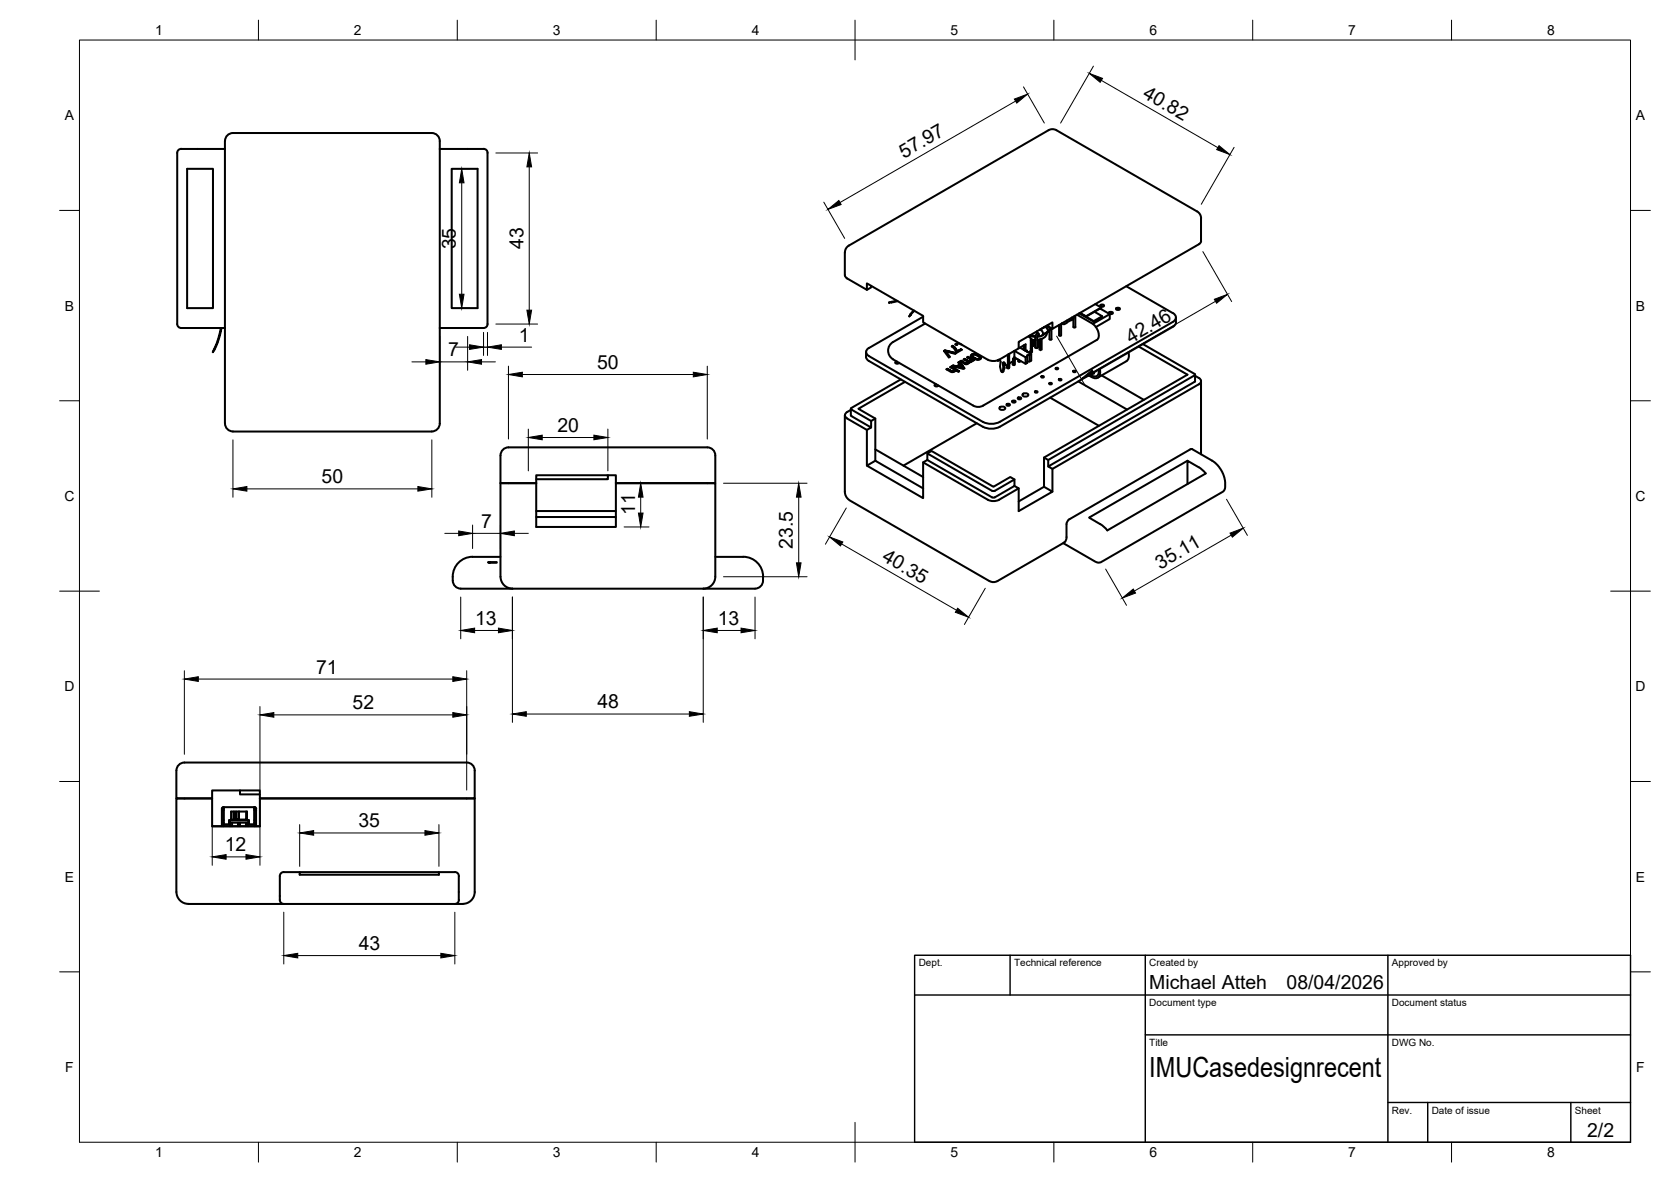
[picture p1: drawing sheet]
<svg xmlns="http://www.w3.org/2000/svg" width="420mm" height="297mm" viewBox="0 0 420 297" stroke-linecap="round" stroke-linejoin="round" font-family="sans-serif">
<!-- layer: Visible -->
<g fill="none" stroke="#000" stroke-width=".51">
<path d="M56.6 37.4h-10.1a1.88 1.88 0 0 0-1.9 .6v43.4a1.56 1.56 0 0 0 1.9 1h10.1M57.2 34l.8-.5 .6-.1h50a2 2 0 0 1 2 2v71a2 2 0 0 1-2 2h-50a2.04 2.04 0 0 1-2-2v-71v-.5zM110.6 37.4h10a1.93 1.93 0 0 1 1.9 .6l.1 43.4a1.34 1.34 0 0 1-1.7 1h-10.3M47.1 42.4h6.5v35h-6.5zM113.6 42.4h6.5v35h-6.5zM212.4 63.4v5.8M212.4 69.2l.2 .4 .4 .4 5 2.8v-1.6l14.1 8.2v1.6l16.3 9.4 1.4 .3 1.4-.3M213.4 61.7l50.2-29 .8-.2 1.2 .2 35.4 20.4 .6 .6 .4 1.2v5.7l-.3 .6-37.1 21.4v-1.6l-8.5 4.9v1.7l-4.9 2.8M213.5 61.7l-.7 .6-.4 1.1M219 71.8v.4l-1 .6M224.2 75.9v.1M224.2 75.9l-.7 .1"/>
<path d="M224.2 76l-.7 .1M225.5 75.6l-1.3 .2M225.7 75.7l-1.5 .3M228.8 79.1h.2zM228.9 79.1h.1M228.9 79.1l-.3 .4M228.9 79.1l-.2 .4M229.8 78l-.9 1.1M229.9 78.1l-.9 1M232.1 79.6l-13.6 7.8a1.08 1.08 0 0 0-.7 1.1 1.08 1.08 0 0 0 .7 1M269.5 79.8l-.1 .6-1.2 .6M269.5 79.8v.5l-.3 .2"/>
<path d="M270 79.6l-.1 .5-.5 .4M270.3 79.4l.1 2.8M270.8 79.1l3.7 2.1a3.4 3.4 0 0 1 1.5 4l-28.8 16.7a2.46 2.46 0 0 1-2.5 0l-20.2-11.6M271.4 78.7l3.6 2.2v-.2l2.1-1.2M271.6 78.6l1.5 1M275.2 78.3l1.9 1.2v.1l-2.1 1.3M275.4 76.4l1.5 .9v.4M276.6 77.5l2.4 1.4-4.2 2.5M276.8 77.6v-.1l-3.7 2.1-1.6-.9 3.5 2M276.8 76.6l.5-.1 .3 .4-.6 .2-.4-.2zM276.9 77.3l-3.8 2.2M278.8 78.6l.7-.2 .3 .3-.6 .2z"/>
<path d="M279 78.9v1.3l-3.5 2M280.6 77.5l.6-.2 .4 .4-.6 .2zM283.2 71.9l11.7 6.7a1.2 1.2 0 0 1 .8 1.2 1.2 1.2 0 0 1-.8 1.1l-43.5 25.1M295.7 79.8l-.1 1.5-.7 .9-43.5 25.1-1.8 .4h-1.3l-1.1-.5-28.7-16.5-.7-.7v-1.5M53.8 87.9l-.3 .6 .4-.6M55.5 82.4l-.7 3-1 2.4 .1 .1 1-2.5 .8-3M218.5 89.5l28.6 16.5M224.6 85.9a2.51 2.51 0 0 0 0 4.4M225.5 90.8l-.4 .2 .1 .3 .6 .1 .3-.2M226.5 95.3l-12.5 7.3 .1 .3 4.9 2.9 1.1-.6M227.6 96l-11.8 6.7 4.3 2.5v10.6l12 6.9M232.6 81.3l-8.1 4.7"/>
<path d="M235.4 96.6l-.4 .1v.3l.7 .1 .3-.2M237.6 88l-.3 .2 1.3 1.6 .2-.1-1.1-1.5 1.1 1.5M237.6 88.1l-.2 .2M237.7 88.2l2.4 .7 .3-.2-2.8-.7 2.7 .8M238.2 92.7l-.2 .1 1.3 .7 .8-.1 .1-.4 .8 .4 .2-.1-2-1.2 1.9 1.2M238.2 92.7l-.1 .1M239.2 93.2l-1-.5 1 .6M239.2 92.1l-.3 .2 1.1 .6-.2 .4 .2-.1M239.2 92.2l-.2 .1M239.5 93.3l-.3-.1 .3 .2M239.6 86.9l-.3 .1 .6 .6 .4 .9 .2 .2 1.4-.8-.3-.1 .2 .1M239.6 87l-.2 .1"/>
<path d="M239.7 91.8l-.3 .2 2.8 .7 .3-.2-1.2-1.6 1.2 1.7M239.7 91.9l-.2 .1M239.8 93.2l-.3 .2 .3-.1M240 93v.1M240.1 87.3l.3 .6zM240.1 87.3l-.5-.4 .5 .5M240.4 87.8l.2 .5M240.4 87.9l.2 .5M240.5 86.4l-.3 .1 .3 .2 .3-.2-.3-.1 .2 .2M240.5 86.4l-.2 .2M240.5 92.1l.9-.5zM240.5 92.1l-.8-.3 .8 .3"/>
<path d="M240.8 92.1l.7-.4 .6 .9-1.3-.4 1.3 .3M241.3 90.9l-.3 .2 .4 .5M241.3 91l-.3 .1M241.3 86.3l.5 .3M241.6 87.8l-1 .6 1-.6M241.7 90.7l-.3 .1 1.3 .7h.6l.3-.3v-.2v.2M241.7 90.7l-.2 .2M242.5 90.2l-.2 .1 1.1 .7-.2 .3 .2-.2M242.5 90.3l-.1 .1M242.8 91.3l-1.1-.6 1.1 .7M243 91.3h-.2l.2 .1M243.2 91.3l-.2 .1 .2-.1"/>
<path d="M243.4 89.7l-.2 .1 .9 .6 .1 .2M243.4 89.8l-.2 .1M243.5 90.7l-1-.5 1 .6M243.8 90.8l-.3-.1 .3 .2M244.1 90.8l-.3 .1h.3M244.2 90.6l-.1 .3 .1-.2M244.2 90.6h.1M244.4 89.1l-.3 .3 .1 .2 .9 .7 .7 .1 .6-.1 .3-.3-.1-.3 .1 .3M244.4 89.1l-.3 .3M244.4 89.5h.1M244.4 89.4v.1M244.5 90.5l.2 .1 .2-.1-1.5-.8 1.4 .9"/>
<path d="M244.5 89.5l.2-.3h.5l1.2 .7M244.5 90.7v-.2l-.1 .3-.3 .2h-.5M245 89.9l-.5-.4 .5 .5M245 88.9l-.6 .2M245 89l-.6 .2M245.8 90.2l-.8-.3 .8 .4M246.1 89.3l-1.1-.4 1.1 .5M246.2 90.2l-.4 .1 .4-.1M246.4 89.9l-.2 .3zM246.6 89.7l-.5-.4 .5 .5M250.8 90.6h.1M250.9 90.6h.1"/>
<path d="M251 90.5v.1M251.2 90.4l.4 .6M251.2 90.4l-.2 .2M251.6 91l-.2 1.1 .3 1.3 .3 .1M252.4 91.2l-.2 .1 .1 1.3-.3 .9M252.4 91.2l.2 1.3-.3 .9-.3 .1M252.4 91.1h.1M252.6 92.5l-.3 .1M253.4 89.1v2.9l-.5-.3-.4-.6-.3 .2M253.7 88.9v3l-.3 .1v.5l-.2-.1v-.5M253.7 88.9v2.5M253.8 91.3v1l-.4 .2"/>
<path d="M254.6 90.9l-.9 .5M254.7 90.6h.1M254.8 90.1l-.2 1.5 .2 .1v-1.1M255 89.8l2.9 1.6M255.2 89.9l-.5 .3v.4l.9-.5M255.2 90.4v1.1l-.4 .2M256 99.9l.5-.1 .3 .4-.6 .1-.3-.1zM256 90.4v.4l.2 .1v-.4M256.1 87.5l1.8-1v1.5l.1 .2 .2-.1v.3M256.5 87.4l2.8 1.6-.4 .2h-.6v.4l-.4 .2-2.8-1.6v1.5l-.3 .4M256.6 90.7l-.4 .2M257.3 98.9l.5-.1a.58 .58 0 0 1 .7 .6l-.7 .3a.58 .58 0 0 1-.7-.6z"/>
<path d="M257.4 86.8v1.1M257.6 86.7l.1 1.3M257.7 88l.3 .2M258 88.3l.2-.2v.3M258.3 89.6v1.6l-.4 .2v-1.6M258.3 90.9h.6M258.7 84.5l.2 .2M258.7 84.5h.2v.2M258.7 84.4l.2 .1M258.8 84.4l1.5 .2M258.9 84.7l.3 .5M259.1 84.2l1.3 .2"/>
<path d="M259.2 85.2l.3 .2-.3 .1M259.2 85.2v3l-.6 .4M259.2 85.5v3.2l-.4-.3M259.3 89v1.6l-.4 .3v-1.7M259.6 85.4v1.4M259.8 85.4v1.6M260.1 85.5v1.3M260.3 85.5l-.8-.1v3.1l-.3 .2M260.3 98.3h.3l.3 .2-.4 .2-.3-.2zM260.6 84l.4-.3 .2 .4-.4 .6v2.6l-.2 .2-.3-.2v-2.6zM260.8 87.4v.1M260.8 83.2l-.1 .7"/>
<path d="M261 84.3h.1M261 85.4v1.9M261.3 84.5l-.5 .1M261.4 85.3v2.6M261.6 85.3v2.7M261.9 82.6h.1M261.9 94.6l.3-.1 .3 .2-.5 .2-.2-.2zM261.9 85.2v2.7M262.4 82.3h.1M262.5 82.3h.1M262.6 82.2l-1.1 .6a.85 .85 0 0 1 .8 .8 .85 .85 0 0 1-.6 .9l-.7-.2M262.6 82.2a.85 .85 0 0 1 .8 1.3"/>
<path d="M262.8 82.1a.94 .94 0 0 1 .5 1.4h-.1a1.72 1.72 0 0 1-1.7 1.8l-.7 .1M262.9 83.7l-.9 .6M263.2 81.9l.4 .1M263.3 83.4l-1.1 .7M263.6 81.6v.4l1 .6M263.7 82.1l.3 .4v.5l-.6 .5M263.8 82.2h.1M263.9 96.3l.3-.1 .3 .2-.4 .2-.3-.2zM264.1 99.9l12.2 7.1M264.3 82.5l.1 2.8-.3 .1-.2-.1v-2.1M265.5 92.5l.3-.1 .3 .2-.5 .2-.2-.2zM266.3 81.7v2.6"/>
<path d="M266.3 95.3l.4-.1 .2 .2-.4 .2-.3-.2zM266.3 84.3l.3 .1 .2-.1M267 81.3l-.2 .4v2.6M268.1 81.2l-.6 .3-.5-.2M268.2 80.6l-.1 .6M269.9 80.1v2.1M269.9 93.2l.3-.1 .3 .2-.4 .2-.3-.2zM269.9 82.2l.3 .1 .2-.1M271.1 95.8l12.3 7.1M276.3 92.9a1.24 1.24 0 0 1-.5 1.6 1.24 1.24 0 0 1-1.7-.4M276.5 92.7a1.51 1.51 0 0 1-1.2 2.3l-1.6-.7M277 94.3l10.6 6.2"/>
<path d="M283.8 88.6a2.02 2.02 0 0 1-.6 2.1l-7.2 4.2M286.3 87.1l12.3 7.1-36.1 20.8v7.3M287.4 86.5l13 7.4 .1 .3-36.9 21.4-1.1-.6M300.5 94.2v1.6l-.2 .2-36.7 21.2 1 .6 37.2-21.5a.83 .83 0 0 0-.4-1.3l-.9-.6M302 95.8v18.4M126.4 113l.9-.5 .5-.1h50.1a2 2 0 0 1 2 2v7h-25v-2h-20.1v2h-9l.1-7v-.5zM152.8 119.4v1h-18M212.4 104.4v19.4l.7 1.4 .6 .6 35.1 20.2 .8 .3 1.2-.3 16.8-9.7 .5-.9 .1-3.7M213.9 103l-.9 .5a.86 .86 0 0 0-.5 .8 .86 .86 0 0 0 .5 .9l5 2.8 1-.6-4.9-2.8M213.9 102.7v1.7M214 104.3l.1 .3M218 108v9"/>
<path d="M219 105.8v1.6M220.1 112.9l12 7M232.1 116.2l16.7 9.6 1 .1 1-.1 5.3-3.1-1-.6M233.2 113.9l16.2 9.4h.7l5-2.8v1.6l-4.9 2.9h-.8l-16.2-9.4zM233.2 113.9l1-.6 15.6 9 4.2-2.4 1.1 .6M233.2 115.6l-1.1 .6v9l-14.1-8.2 2.1-1.2M245.6 106.4l-18.4 10.6M247.2 106l1.1 .4 1.3 .1 1.8-.5M251.5 102.3l.5-.1a.58 .58 0 0 1 .7 .5l-.7 .3a.58 .58 0 0 1-.7-.5zM253.2 101.5h.4l.3 .3-.5 .2-.3-.2zM254.6 100.7h.4l.4 .3-.6 .2-.3-.2zM263.6 115.6v1.6"/>
<path d="M264.6 117.8v5.8M298.6 115.8l-24.8 14.3 2.8 1.6M299.3 112.9l-30.4 17.6M299.3 112.9h.5l5 2.9 1.6 1.4 1.1 1.8 .5 1.8v2l-.6 .8-30.7 17.7-.7 .1-.6-.2-8.1-4.7M118.8 139.9h7M118.8 139.9a5.1 5.1 0 0 0-4.7 7 2.08 2.08 0 0 0 1.7 1h74.1a2.23 2.23 0 0 0 2-3 5 5 0 0 0-5-5h-7M134.8 129.9h20.1M134.8 128.4h20.1M256.1 122.7v5.7l8.5-4.8-2.1-1.3-6.4 3.7M268.9 130.5l-.5 .5-.2 .7M298.6 121.7v-5.9l3.2 1.8 1.4 1.4-24.8 14.3-1.7-1.6M122.8 141.3h.4l-.4 .1"/>
<path d="M123.1 141.3h.1l-.1 .1M123.1 141.3h1.8M123.1 141.4h1.8M128.9 147.9a3 3 0 0 1-3.1-3v-23.5h9v11h20.1v-11h25v23.5a2.99 2.99 0 0 1-3 3M46.4 191.6h71a2 2 0 0 1 2 2v7h-54.1v-2h-12v2h-9v-7M46.4 191.6a2 2 0 0 0-2 2M60.3 198.6v1h5M53.3 207.6h12M55.8 203.7v3.9M55.8 203.7h.4M55.8 207.5h.4M56.2 202.8h7.8l.4 .4"/>
<path d="M56.2 202.8l-.4 .2v.7M56.2 203.7v3.9M56.2 202.8v.4M56.2 203.2v3.9h1.4v-.4M56.2 203.2v.5M57.6 206.7h.1M57.8 206.7v.9M58.1 206h.1M58.1 205.8l-.2 .3h-.3v.6M58.4 206.7v.9M58.7 203.9v2.1h.4M59.1 203.9v2.1h.4"/>
<path d="M59.5 203.9v2.1h.6M59.8 206.7v.9M60.1 203.9h2v1.9l.2 .3h.3v.6M60.1 203.9h-2v2.1h.6M60.1 203.9v2.1h1.8v-2.1M60.3 206.7v.9M61.8 206.7v.9M62.4 206.7v.9M62.5 206.7h-4.8v-.6h4.8l.1 .6M63.9 202.8v.4M63.9 203.2v3.9h-1.3v-.4M63.9 203.2l.1 .5"/>
<path d="M64 203.7v3.9M64 203.7h.4M64.4 203.7v3.8h-.4M64.4 203.2v.5M64.4 207.5v.1M65.3 207.7v-7.1h54.1v23.6a2.99 2.99 0 0 1-3 2.9l-69.1 .1a3 3 0 0 1-2.9-3M65.3 207.7h-12v-7.1h-9v23.6M71.4 219.2h4M71.4 219.1a1.58 1.58 0 0 0-1 2v4.3a1.45 1.45 0 0 0 1 1.8M75.4 219.2h35v.6h-35zM110.4 219.2h4M114.4 219.1a1.38 1.38 0 0 1 1 1.7v4.6a1.69 1.69 0 0 1-.6 1.7l-.4 .1"/>
<circle cx="122.8" cy="141.3" r=".03"/>
</g>
<!-- layer: BORDER -->
<g fill="none" stroke="#000" stroke-width=".25">
<path d="M20 10.1h390v276.9h-390zM65 5.1v5M115 5.1v5M165 5.1v5M215 5.1v10M265 5.1v5M315 5.1v5M365 5.1v5M15 52.9h5M410 52.9h5M15 100.7h5M410 100.7h5"/>
<path d="M15 148.6h10M405 148.6h10M15 196.4h5M410 196.4h5M15 244.2h5M410 244.2h5M65 287v5M115 287v5M165 287v5M215 282.1v9.9M265 287v5M315 287v5"/>
<path d="M365 287v5"/>
</g>
<!-- layer: TITLEBLOCK -->
<path d="M230 240.1h180v46.9h-180zM230 250h180M254 240.1v9.9M288 240.1v46.9M349 240.1v46.9M288 260.1h122M349 277.1h61M359 277.1v9.9M395 277.1v9.9" fill="none" stroke="#000" stroke-width=".36"/>
<!-- layer: FD_Dimensions -->
<g fill="none" stroke="#000" stroke-width=".25">
<path d="M274.9 16.6l-8.2 14.3M124.7 38.4h10.5M255.4 25.4l-44.2 25.5M257.3 21.8l5.3 9.1M276.9 20.2l29.3 16.9M310.3 37l-8.3 14.3M115.7 42.4h2.5M116.1 45.9v28M133.1 41.9v36M207.1 50.8l5.3 9.1M115.7 77.4h2.5M302.5 63.2l7.2 12.6"/>
<path d="M305.6 75.7l-30.7 17.7M103.6 90.9h3.5M110.6 84.5v8.6M110.6 90.9h7M114.6 87.2h3.5M117.6 84.5v8.6M121.1 90.9h3.5M121.6 83.5v5.8M121.6 87.2h1M122.6 83.5v5.8M124.7 81.4h10.5M126.1 87.2h7.6"/>
<path d="M127.8 92v18.3M131.3 94.1h43M177.8 92v18.3M265.7 84.5l7.2 12.5M58.6 110.5v14.5M108.6 110.5v14.5M132.8 107.8v10.5M136.3 109.9h13M152.8 107.8v10.5M62.1 122.9h43M111.8 134h3.5M118.8 131.9v5.9"/>
<path d="M118.8 134h7M125.8 131.9v5.9M129.3 134h3.5M156.9 121.4h6.3M156.9 132.4h6.3M161.1 124.9v4M181.9 121.4h21M200.8 124.9v16.5M211.6 136.7l28.9 16.7M212.8 127.7l-5.3 9.1M308.4 125.5l5.2 9M309.6 134.5l-24.4 14"/>
<path d="M115.8 150v10.5M119.3 158.4h6M128.8 150v31.5M176.8 150v31.5M180.3 158.4h6M181.9 144.9h21M189.8 150v10.5M247.7 147.8l-5.2 9.1M278 143l5.3 9.1M46.4 168.6v21M49.9 170.7h64M65.4 177.6v21"/>
<path d="M68.9 179.6h45M117.3 168.6v30M132.3 179.4h41M53.4 200.8v16.7M56.9 215.3h4.9M65.4 200.8v16.7M75.4 207.2v10.5M78.9 209.3h27.9M110.4 207.2v10.5M71.4 229.2v13.1M114.4 229.2v13.1M74.9 240.1h35.9"/>
</g>
<g fill="#000" stroke="#000" stroke-width=".25">
<path d="M273.9 18.4l3.3 1.3-.6 1zM255.1 24.9l3.3-1.2-2.7 2.2zM306.5 36.6l2.7 2.2-3.3-1.2zM116.1 42.4l.6 3.5h-1.2zM133.1 38.4l.6 3.5h-1.2zM208.2 52.6l2.7-2.2 .6 1zM115.5 73.9h1.2l-.6 3.5zM132.5 77.9h1.2l-.6 3.5zM305.3 75.2l3.4-1.2-2.8 2.2zM107.1 90.4l3.5 .5-3.5 .6zM118.1 86.6l3.5 .6-3.5 .6zM117.6 90.9l3.5-.5v1.1z"/>
<path d="M122.6 87.2l3.5-.6v1.2zM127.8 94.1l3.5-.6v1.2zM174.3 93.5l3.5 .6-3.5 .6zM271.9 95.2l2.7-2.3 .6 1zM132.8 109.9l3.5-.5v1.1zM149.3 109.4l3.5 .5-3.5 .6zM58.6 122.9l3.5-.6v1.1zM105.1 122.3l3.5 .6-3.5 .5zM115.3 133.4l3.5 .6-3.5 .6zM125.8 134l3.5-.6v1.2zM161.1 121.4l.6 3.5h-1.2zM160.5 128.9h1.2l-.6 3.5z"/>
<path d="M200.8 121.4l.6 3.5h-1.1zM208.6 134.9l3.3 1.3-.6 1zM309.3 134l3.3-1.3-2.7 2.3zM115.8 158.4l3.5-.6v1.2zM125.3 157.8l3.5 .6-3.5 .6zM176.8 158.4l3.5-.6v1.2zM186.3 157.8l3.5 .6-3.5 .6zM200.3 141.4h1.1l-.6 3.5zM240.8 152.9l2.7 2.2-3.3-1.2zM282.2 150.3l2.7-2.3 .6 1zM46.4 170.7l3.5-.6v1.1zM65.4 179.6l3.5-.5v1.1z"/>
<path d="M113.9 170.1l3.4 .6-3.4 .5zM113.9 179.1l3.4 .5-3.4 .6zM128.8 179.4l3.5-.6v1.2zM173.3 178.8l3.5 .6-3.5 .6zM53.4 215.3l3.5-.5v1.1zM61.8 214.8l3.6 .5-3.6 .6zM75.4 209.3l3.5-.6v1.2zM106.8 208.7l3.6 .6-3.6 .6zM71.4 240.1l3.5-.5v1.1zM110.8 239.6l3.6 .5-3.6 .6z"/>
</g>
<text font-size="7" x="289" y="270.6">IMUCasedesignrecent</text>
<g font-size="4.9">
<text x="287.1" y="24.4" transform="rotate(30 287.1 24.4)">40.82</text>
<text x="227.3" y="39.9" transform="rotate(-30 227.3 39.9)">57.97</text>
<text x="114.6" y="62.7" transform="rotate(-90 114.6 62.7)">35</text>
<text x="131.6" y="62.6" transform="rotate(-90 131.6 62.6)">43</text>
<text x="112.7" y="89.5">7</text>
<text x="130.5" y="85.8">1</text>
<text x="284.3" y="86.3" transform="rotate(-30 284.3 86.3)">42.46</text>
<text x="150.1" y="92.7">50</text>
<text x="140.2" y="108.5">20</text>
<text x="80.9" y="121.4">50</text>
<text x="159.7" y="129.5" transform="rotate(-90 159.7 129.5)">11</text>
<text x="121" y="132.6">7</text>
<text x="199.4" y="137.9" transform="rotate(-90 199.4 137.9)">23.5</text>
<text x="221.6" y="140.7" transform="rotate(30 221.6 140.7)">40.35</text>
<text x="291.7" y="143.1" transform="rotate(-30 291.7 143.1)">35.11</text>
<text x="119.5" y="157">13</text>
<text x="180.5" y="157">13</text>
<text x="79.5" y="169.3">71</text>
<text x="88.7" y="178.2">52</text>
<text x="150.2" y="178">48</text>
<text x="90.1" y="207.9">35</text>
<text x="56.5" y="213.9">12</text>
<text x="90.2" y="238.7">43</text>
<text x="289" y="248.5">Michael Atteh</text>
<text x="323.5" y="248.5">08/04/2026</text>
<text x="399.1" y="285.7">2/2</text>
</g>
<g font-size="3.5">
<text x="39" y="8.8">1</text>
<text x="89" y="8.8">2</text>
<text x="139" y="8.8">3</text>
<text x="189" y="8.8">4</text>
<text x="239" y="8.8">5</text>
<text x="289" y="8.8">6</text>
<text x="339" y="8.8">7</text>
<text x="389" y="8.8">8</text>
<text x="16.3" y="30.2">A</text>
<text x="411.3" y="30.2">A</text>
<text x="16.3" y="78">B</text>
<text x="411.3" y="78">B</text>
<text x="16.2" y="125.9">C</text>
<text x="411.2" y="125.9">C</text>
<text x="16.2" y="173.7">D</text>
<text x="411.2" y="173.7">D</text>
<text x="16.3" y="221.6">E</text>
<text x="411.3" y="221.6">E</text>
<text x="16.4" y="269.4">F</text>
<text x="411.4" y="269.4">F</text>
<text x="39" y="290.8">1</text>
<text x="89" y="290.8">2</text>
<text x="139" y="290.8">3</text>
<text x="189" y="290.8">4</text>
<text x="239" y="290.8">5</text>
<text x="289" y="290.8">6</text>
<text x="339" y="290.8">7</text>
<text x="389" y="290.8">8</text>
</g>
<g font-size="2.5">
<text x="231" y="242.9">Dept.</text>
<text x="255" y="242.9">Technical reference</text>
<text x="289" y="242.9">Created by</text>
<text x="350" y="242.9">Approved by</text>
<text x="289" y="252.8">Document type</text>
<text x="350" y="252.8">Document status</text>
<text x="289" y="262.9">Title</text>
<text x="350" y="262.9">DWG No.</text>
<text x="350" y="279.9">Rev.</text>
<text x="360" y="279.9">Date of issue</text>
<text x="396" y="279.9">Sheet</text>
</g>
</svg>
